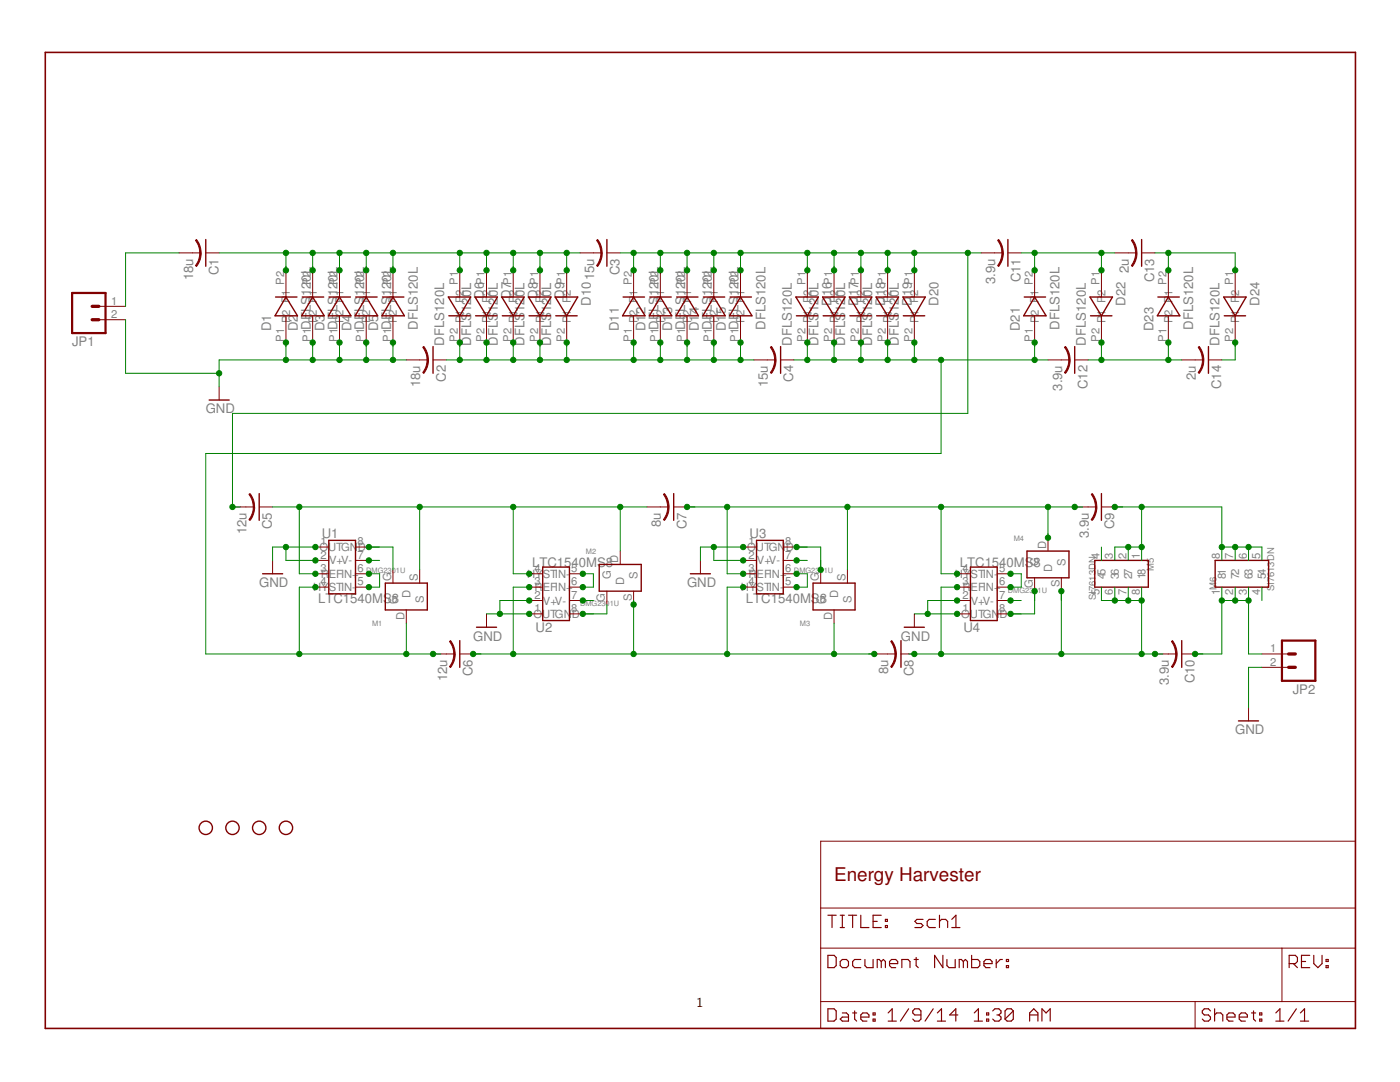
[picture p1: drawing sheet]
<svg xmlns="http://www.w3.org/2000/svg" width="279mm" height="216mm" viewBox="0 0 279 216" stroke-linecap="round" stroke-linejoin="round" font-family="sans-serif">
<g fill="none" stroke="#800000" stroke-width=".28">
<path d="M41.1 47.8v5.3M55 59.3h4.3M57.1 59.3l2.3 3.7h-4.5zM60.3 59.3h4.3M62.4 59.3l2.3 3.7h-4.5zM65.7 59.3h4.2M67.8 59.3l2.2 3.7h-4.4zM71 59.3h4.3M73.1 59.3l2.3 3.7h-4.5zM76.3 59.3h4.3M78.4 59.3l2.3 3.7h-4.5zM89.5 59.3h4.4l-2.1 3.7z"/>
<path d="M94.8 59.3h4.5l-2.2 3.7zM100.1 59.3h4.5l-2.2 3.7zM105.5 59.3h4.5l-2.2 3.7zM110.8 59.3h4.5l-2.2 3.7zM121.1 47.8v5.3M124.4 59.3h4.2M126.4 59.3l2.3 3.7h-4.5zM129.7 59.3h4.3M131.8 59.3l2.3 3.7h-4.5zM135 59.3h4.3M137.1 59.3l2.3 3.7h-4.5zM140.4 59.3h4.2"/>
<path d="M142.5 59.3l2.2 3.7h-4.4zM145.7 59.3h4.3M147.8 59.3l2.3 3.7h-4.5zM158.8 59.3h4.5l-2.2 3.7zM164.2 59.3h4.5l-2.2 3.7zM169.5 59.3h4.5l-2.2 3.7zM174.8 59.3h4.5l-2.2 3.7zM180.2 59.3h4.5l-2.2 3.7zM201.1 47.8v5.3M204.4 59.3h4.3M206.5 59.3l2.3 3.7h-4.5zM217.5 59.3h4.5l-2.2 3.7z"/>
<path d="M227.8 47.8v5.3M231.1 59.3h4.3M233.2 59.3l2.3 3.7h-4.5zM244.2 59.3h4.5l-2.2 3.7zM41.7 79.8h4M86.4 69.2v5.3M89.6 63h4.2M94.9 63h4.3M100.2 63h4.3M105.6 63h4.3M110.9 63h4.3M155.8 69.2v5.3"/>
<path d="M158.9 63h4.3M164.3 63h4.3M169.6 63h4.3M174.9 63h4.3M180.3 63h4.3M214.5 69.2v5.3M217.6 63h4.3M241.2 69.2v5.3M244.3 63h4.3M51.7 98.5v5.3M134.5 98.5v5.3M219.8 98.5v5.3"/>
<path d="M52.4 114.5h4M65.6 107.8h5.4v10.7h-5.4zM76.9 116.4h8.4v5.3h-8.4zM108.3 113.2h5.3v10.6h-5.3zM119.6 112.6h8.4v5.4h-8.4zM137.8 114.5h4M151 107.8h5.3v10.7h-5.3zM162.3 116.4h8.3v5.3h-8.3zM193.7 113.2h5.3v10.6h-5.3zM205 110h8.3v5.3h-8.3zM218.5 111.8h10.7v5.4h-10.7zM242.5 111.8h10.7v5.4h-10.7z"/>
<path d="M91.8 127.8v5.4M95.1 125.2h4M179.8 127.8v5.4M180.5 125.2h4M235.8 127.8v5.4M247.2 143.8h4"/>
<circle cx="41.1" cy="165.2" r="1.33"/>
<circle cx="46.4" cy="165.2" r="1.33"/>
<circle cx="51.7" cy="165.2" r="1.33"/>
<circle cx="57.1" cy="165.2" r="1.33"/>
</g>
<g fill="none" stroke="#800000" stroke-width=".2">
<path d="M35.7 50.5h4.3M41.1 50.5h2.6M57.1 53.9v5.4M62.4 53.9v5.4M67.8 53.9v5.4M73.1 53.9v5.4M78.4 53.9v5.4M91.8 53.9v5.4M97.1 53.9v5.4M102.4 53.9v5.4M107.8 53.9v5.4M113.1 53.9v5.4"/>
<path d="M115.8 50.5h4.2M121.1 50.5h2.7M126.4 53.9v5.4M131.8 53.9v5.4M137.1 53.9v5.4M142.5 53.9v5.4M147.8 53.9v5.4M161.1 53.9v5.4M166.5 53.9v5.4M171.8 53.9v5.4M177.1 53.9v5.4M182.5 53.9v5.4"/>
<path d="M195.8 50.5h4.3M201.1 50.5h2.7M206.5 53.9v5.4M219.8 53.9v5.4M222.5 50.5h4.3M227.8 50.5h2.7M233.2 53.9v5.4M246.5 53.9v5.4M19.7 61.1h5.4M19.7 63.8h5.4M43.7 77.2v2.6M57.1 63v5.3"/>
<path d="M62.4 63v5.3M67.8 63v5.3M73.1 63v5.3M78.4 63v5.3M81.1 71.8h4.2M86.4 71.8h2.7M91.8 63v5.3M97.1 63v5.3M102.4 63v5.3M107.8 63v5.3M113.1 63v5.3M126.4 63v5.3"/>
<path d="M131.8 63v5.3M137.1 63v5.3M142.5 63v5.3M147.8 63v5.3M150.5 71.8h4.2M155.8 71.8h2.7M161.1 63v5.3M166.5 63v5.3M171.8 63v5.3M177.1 63v5.3M182.5 63v5.3M206.5 63v5.3"/>
<path d="M209.1 71.8h4.3M214.5 71.8h2.6M219.8 63v5.3M233.2 63v5.3M235.8 71.8h4.3M241.2 71.8h2.6M246.5 63v5.3M46.4 101.2h4.3M51.7 101.2h2.7M54.4 111.8v2.7M62.9 109.2h2.7M62.9 111.8h2.7"/>
<path d="M62.9 114.5h2.7M62.9 117.2h2.7M71 109.2h2.6M71 111.8h2.6M71 114.5h2.6M71 117.2h2.6M78.4 113.7v2.7M83.8 113.7v2.7M105.6 114.5h2.7M105.6 117.2h2.7M105.6 119.8h2.7M113.6 114.5h2.7"/>
<path d="M113.6 117.2h2.7M113.6 119.8h2.7M121.1 118v2.6M123.8 110v2.6M126.4 118v2.6M129.1 101.2h4.3M134.5 101.2h2.6M139.8 111.8v2.7M148.3 109.2h2.7M148.3 111.8h2.7M148.3 114.5h2.7M148.3 117.2h2.7"/>
<path d="M156.3 109.2h2.7M156.3 111.8h2.7M156.3 114.5h2.7M156.3 117.2h2.7M163.8 113.7v2.7M169.1 113.7v2.7M191 114.5h2.7M191 117.2h2.7M191 119.8h2.7M199 114.5h2.7M199 117.2h2.7M199 119.8h2.7"/>
<path d="M206.5 115.3v2.7M209.1 107.3v2.7M211.8 115.3v2.7M214.5 101.2h4.3M219.8 101.2h2.7M81.1 121.7v2.7M86.4 130.5h4.3M91.8 130.5h2.6M97.1 122.5v2.7M105.6 122.5h2.7M113.6 122.5h2.7M166.5 121.7v2.7"/>
<path d="M174.5 130.5h4.2M179.8 130.5h2.7M182.5 122.5v2.7M191 122.5h2.7M199 122.5h2.7M230.5 130.5h4.3M235.8 130.5h2.7M251.8 130.5h5.4M251.8 133.2h5.4M249.2 141.2v2.6M163.8 167.9h106.7v37.3h-106.7zM163.8 189.2h106.7"/>
<path d="M163.8 199.9h106.7M163.8 181.2h106.7M238.5 199.9v5.3M255.8 189.2v10.7"/>
</g>
<path d="M14.4 58.5h6.7v8h-6.7zM255.8 127.8h6.7v8h-6.7z" fill="none" stroke="#800000" stroke-width=".44"/>
<path d="M18.4 63.8h1.3M18.4 61.1h1.3M257.2 133.2h1.3M257.2 130.5h1.3" fill="none" stroke="#800000" stroke-width=".66"/>
<path d="M9 10.5h261.5v194.7h-261.5z" fill="none" stroke="#800000" stroke-width=".32"/>
<g fill="none" stroke="#800000" stroke-width=".23">
<path d="M165.2 190.6h1.3l.4 .5v1.6l-.4 .4h-1.3zM165.2 182.6h1.7M166.1 182.6v2.5M167.7 191.9l.4-.4h.8l.4 .4v.8l-.4 .4h-.8l-.4-.4zM167.7 182.6h.8M167.7 185.1h.8M168.1 182.6v2.5M169.3 182.6h1.7M170.2 182.6v2.5M171.8 182.6v2.5h1.6M171.8 191.5h-1.2l-.4 .4v.8l.4 .4h1.2M172.6 191.5v1.2l.4 .4h1.2v-1.6"/>
<path d="M174.2 183.9h.9M175.9 182.6h-1.7v2.5h1.7M175.9 191.9l-.4-.4h-.4v1.6M175.9 191.9l.4-.4 .4 .4v1.2M175.9 191.9v1.2M176.7 184.7h.4v.4h-.4zM176.7 183.5h.4v.4h-.4zM177.5 192.3h1.7v-.4l-.4-.4h-.9l-.4 .4v.8l.4 .4h.9M180 193.1v-1.6h1.2l.4 .4v1.2M182.4 191.5h.9M182.8 191.1v1.6l.5 .4M184.2 183.5h-1.2l-.4 .4 .4 .4h.8l.4 .4-.4 .4h-1.2"/>
<path d="M186.7 183.5h-1.3l-.4 .4v.8l.4 .4h1.3M187.5 183.9l.4-.4h.8l.4 .4v1.2M187.5 182.6v2.5M188.2 190.6v2.5l-1.7-2.5v2.5M189 191.5v1.2l.4 .4h1.2v-1.6M189.9 185.1h1.7M189.9 183.5l.9-.9v2.5M192.3 191.9l-.4-.4h-.5v1.6M192.3 191.9v1.2M192.3 191.9l.4-.4 .4 .4v1.2M193.9 190.6v2.5h1.2l.4-.4v-.8l-.4-.4h-1.2M196.4 192.3h1.6v-.4l-.4-.4h-.8l-.4 .4v.8l.4 .4h.8"/>
<path d="M198.8 191.5v1.6M200 191.5h-.4l-.8 .8M200.9 192.7h.4v.4h-.4zM200.9 191.5h.4v.4h-.4zM257.3 192.3h1.2l.4-.4v-.8l-.4-.5h-1.2v2.5M258.1 192.3l.8 .8M259.7 191.9h.9M261.4 190.6h-1.7v2.5h1.7M262.2 190.6v1.7l.8 .8 .8-.8v-1.7M264.6 192.7h.5v.4h-.5zM264.6 191.5h.5v.4h-.5zM165.2 201.3h1.3l.4 .4v1.6l-.4 .5h-1.3z"/>
<path d="M168.1 202.1h.8l.4 .4v1.3h-1.2l-.4-.5 .4-.4h1.2M170.2 202.1h.8M170.6 201.7v1.6l.4 .5M171.8 202.9h1.6v-.4l-.4-.4h-.8l-.4 .4v.8l.4 .5h.8M174.2 203.3h.4v.5h-.4zM174.2 202.1h.4v.4h-.4zM177.2 203.8h1.7M177.2 202.1l.9-.8v2.5M181.3 201.3l-1.6 2.5M183.8 202.5h-1.2l-.4-.4v-.4l.4-.4h.8l.4 .4v1.6l-.4 .5h-.8l-.4-.5M186.2 201.3l-1.6 2.5M187.1 203.8h1.6"/>
<path d="M187.1 202.1l.8-.8v2.5M191.2 202.5h-1.7l1.3-1.2v2.5M194.4 203.8h1.7M194.4 202.1l.9-.8v2.5M196.9 203.3h.4v.5h-.4zM196.9 202.1h.4v.4h-.4zM198.1 201.7l.4-.4h.8l.5 .4v.4l-.5 .4M198.9 202.5h.4M199.3 202.5l.5 .4v.4l-.5 .5h-.8l-.4-.5M202.2 201.7v1.6l-.4 .5h-.8l-.4-.5M202.2 201.7l-.4-.4h-.8l-.4 .4v1.6M202.2 201.7l-1.6 1.6"/>
<path d="M205.5 202.5h1.6M205.5 203.8v-1.7l.8-.8 .8 .8v1.7M207.9 203.8v-2.5l.9 .8 .8-.8v2.5M241.6 201.7l-.4-.4h-.9l-.4 .4v.4l.4 .4h.9l.4 .4v.4l-.4 .5h-.9l-.4-.5M242.4 202.5l.4-.4h.8l.4 .4v1.3M242.4 201.3v2.5M244.9 202.9h1.6v-.4l-.4-.4h-.8l-.4 .4v.8l.4 .5h.8M247.3 202.9h1.6v-.4l-.4-.4h-.8l-.4 .4v.8l.4 .5h.8M249.8 202.1h.8M250.2 201.7v1.6l.4 .5M251.4 203.3h.4v.5h-.4zM251.4 202.1h.4v.4h-.4z"/>
<path d="M254.6 203.8h1.6M254.6 202.1l.8-.8v2.5M258.7 201.3l-1.6 2.5M259.5 203.8h1.7M259.5 202.1l.8-.8v2.5"/>
</g>
<g fill="#800000" stroke="#800000" stroke-width=".2">
<path d="M39.9 50.5h.3v.3a4.3 4.3 0 0 1-1 2.4l-.2-.2a4 4 0 0 0 .9-2.5z" fill-rule="evenodd"/>
<path d="M39 48l.2-.2 .2 .2a4.3 4.3 0 0 1 .7 2.5h-.2a3.9 3.9 0 0 0-.9-2.5z" fill-rule="evenodd"/>
<path d="M85.2 71.8h.3v.3a4.3 4.3 0 0 1-.9 2.4l-.2-.2a4 4 0 0 0 .8-2.5z" fill-rule="evenodd"/>
<path d="M84.4 69.3l.2-.2 .7 1.3 .2 1.4h-.3a3.9 3.9 0 0 0-.8-2.5z" fill-rule="evenodd"/>
<path d="M119.9 50.5h.3l-.1 .8-.4 1.1-.4 .8-.2-.2 .7-1.5z" fill-rule="evenodd"/>
<path d="M119.1 48l.2-.2 .1 .2a4.1 4.1 0 0 1 .8 2.5h-.3l-.3-1.6z" fill-rule="evenodd"/>
<path d="M154.6 71.8h.3l-.1 .9-.4 1.1-.5 .7-.2-.2 .6-.9z" fill-rule="evenodd"/>
<path d="M153.7 69.3l.2-.2 .2 .3a4.2 4.2 0 0 1 .8 2.4h-.3a3.9 3.9 0 0 0-.9-2.5z" fill-rule="evenodd"/>
<path d="M50.5 101.2h.3l-.1 .8-.3 1.1-.5 .7-.2-.1 .3-.5a3.8 3.8 0 0 0 .5-2z" fill-rule="evenodd"/>
<path d="M49.7 98.6l.2-.1 .2 .2a4.1 4.1 0 0 1 .7 2.5h-.3v-.6a3.9 3.9 0 0 0-.8-2z" fill-rule="evenodd"/>
<path d="M90.6 130.5h.2v.3a4.3 4.3 0 0 1-.9 2.4l-.2-.2a4 4 0 0 0 .9-2.5z" fill-rule="evenodd"/>
<path d="M89.7 128l.2-.2 .7 1.3 .2 1.4h-.2a3.9 3.9 0 0 0-.9-2.5z" fill-rule="evenodd"/>
<path d="M200 50.5h.2v.3a4.3 4.3 0 0 1-.9 2.4l-.2-.2a4 4 0 0 0 .9-2.5z" fill-rule="evenodd"/>
<path d="M199.1 48l.2-.2 .2 .2a4.3 4.3 0 0 1 .7 2.5h-.3a3.9 3.9 0 0 0-.8-2.5z" fill-rule="evenodd"/>
<path d="M213.3 71.8h.3l-.1 .9-.4 1.1-.5 .7-.2-.2 .8-1.4z" fill-rule="evenodd"/>
<path d="M212.4 69.3l.2-.2 .2 .3a4.2 4.2 0 0 1 .8 2.4h-.3l-.3-1.6z" fill-rule="evenodd"/>
<path d="M226.7 50.5h.2l-.1 .8-.3 1.1-.5 .8-.2-.2 .7-1.5z" fill-rule="evenodd"/>
<path d="M225.8 48l.2-.2 .2 .2a4.1 4.1 0 0 1 .7 2.5h-.3l-.3-1.6z" fill-rule="evenodd"/>
<path d="M240 71.8h.2v.3a4.1 4.1 0 0 1-.9 2.4l-.2-.2a4 4 0 0 0 .9-2.5z" fill-rule="evenodd"/>
<path d="M239.1 69.3l.2-.2 .5 .8 .4 1.1v.8h-.2l-.4-1.6z" fill-rule="evenodd"/>
<path d="M133.3 101.2h.2v.3a4.1 4.1 0 0 1-.9 2.3l-.2-.1 .5-1z" fill-rule="evenodd"/>
<path d="M132.4 98.6l.2-.1 .5 .7 .3 1.1 .1 .9h-.3l-.3-1.6z" fill-rule="evenodd"/>
<path d="M178.6 130.5h.3v.3a4.1 4.1 0 0 1-.9 2.4l-.2-.2a4 4 0 0 0 .8-2.5z" fill-rule="evenodd"/>
<path d="M177.8 128l.2-.2 .4 .8 .4 1 .1 .9h-.3l-.3-1.6z" fill-rule="evenodd"/>
<path d="M218.6 101.2h.3l-.1 .8-.3 1.1-.5 .7-.2-.1 .3-.5a3.8 3.8 0 0 0 .5-2z" fill-rule="evenodd"/>
<path d="M217.8 98.6l.2-.1 .2 .2a4.1 4.1 0 0 1 .7 2.5h-.3l-.3-1.6z" fill-rule="evenodd"/>
<path d="M234.7 130.5h.2v.3a4.1 4.1 0 0 1-.9 2.4l-.2-.2a4 4 0 0 0 .9-2.5z" fill-rule="evenodd"/>
<path d="M233.8 128l.2-.2 .5 .8 .3 1 .1 .9h-.3l-.3-1.6z" fill-rule="evenodd"/>
</g>
<g fill="none" stroke="#008000" stroke-width=".2">
<path d="M35.7 50.5h-10.6v10.6M43.7 50.5h72.1M57.1 50.5v3.4M62.4 50.5v3.4M67.8 50.5v3.4M73.1 50.5v3.4M78.4 50.5v3.4M91.8 50.5v3.4M97.1 50.5v3.4M102.4 50.5v3.4M107.8 50.5v3.4M113.1 50.5v3.4"/>
<path d="M123.8 50.5h72M126.4 50.5v3.4M131.8 50.5v3.4M137.1 50.5v3.4M142.5 50.5v3.4M147.8 50.5v3.4M161.1 50.5v3.4M166.5 50.5v3.4M171.8 50.5v3.4M177.1 50.5v3.4M182.5 50.5v3.4M193.1 50.5v32h-146.7v18.7h1.6"/>
<path d="M203.8 50.5h18.7M206.5 50.5v3.4M219.8 50.5v3.4M230.5 50.5h16v3.4M233.2 50.5v3.4M25.1 63.8v10.7h18.6M57.1 68.3v3.5M62.4 68.3v3.5M67.8 68.3v3.5M73.1 68.3v3.5M78.4 68.3v3.5M81.1 71.8h-37.4v5.4"/>
<path d="M89.1 71.8h61.4M91.8 68.3v3.5M97.1 68.3v3.5M102.4 68.3v3.5M107.8 68.3v3.5M113.1 68.3v3.5M126.4 68.3v3.5M131.8 68.3v3.5M137.1 68.3v3.5M142.5 68.3v3.5M147.8 68.3v3.5M158.5 71.8h50.6"/>
<path d="M161.1 68.3v3.5M166.5 68.3v3.5M171.8 68.3v3.5M177.1 68.3v3.5M182.5 68.3v3.5M187.8 71.8v18.7h-146.7v40h46.9M206.5 68.3v3.5M217.1 71.8h18.7M219.8 68.3v3.5M233.2 68.3v3.5M246.5 68.3v3.5h-2.7M54.4 101.2h74.7"/>
<path d="M57.1 109.2v2.6h5.8M59.7 101.2v13.3h3.2M62.9 109.2h-8.5v2.6M62.9 117.2h-3.2v13.3M73.1 111.8h2.7M73.1 114.5h2.7v2.7h-2.7M73.6 109.2h4.8v4.5M83.8 101.2v12.5M102.4 101.2v13.3h3.2M105.6 117.2h-3.2v13.3M105.6 119.8h-5.8v2.7M115.8 119.8h2.6"/>
<path d="M115.8 114.5h2.6v2.7h-2.6M123.8 101.2v8.8M126.4 119.8v10.7M137.1 101.2h78.9M142.5 109.2v2.6h5.8M145.1 101.2v13.3h3.2M148.3 109.2h-8.5v2.6M148.3 117.2h-3.2v13.3M158.5 111.8h2.6M158.5 114.5h2.6v2.7h-2.6M159 109.2h4.8v4.5M169.1 101.2v12.5"/>
<path d="M187.8 101.2v13.3h3.2M191 119.8h-5.9v2.7M191 117.2h-3.2v13.3M201.1 119.8h2.7M201.1 114.5h2.7v2.7h-2.7M206.5 118v4.5h-4.8M209.1 101.2v6.1M211.8 118v12.5M219.8 117.2v2.6h8M219.8 109.2v2.6M222.5 101.2h21.3v10.6M222.5 117.2v2.6"/>
<path d="M225.2 109.2v2.6M225.2 117.2v2.6M227.8 109.2h-5.3v2.6M227.8 101.2v10.6M227.8 117.2v13.3M243.8 109.2h8v2.6M243.8 119.8h5.4M243.8 117.2v13.3h-5.3M246.5 109.2v2.6M246.5 117.2v2.6M249.2 109.2v2.6M249.2 117.2v13.3h2.6"/>
<path d="M251.8 117.2v2.6M81.1 124.4v6.1M94.4 130.5h80.1M97.1 122.5h8.5M121.1 120.6v1.9h-4.8M166.5 124.4v6.1M181.4 130.5h50.7M182.5 122.5h8.5M251.8 133.2h-2.6v8"/>
</g>
<g fill="#008000" stroke="#008000" stroke-width=".2">
<circle cx="91.8" cy="50.5" r=".53"/>
<circle cx="97.1" cy="50.5" r=".53"/>
<circle cx="102.4" cy="50.5" r=".53"/>
<circle cx="107.8" cy="50.5" r=".53"/>
<circle cx="113.1" cy="50.5" r=".53"/>
<circle cx="91.8" cy="53.9" r=".53"/>
<circle cx="97.1" cy="53.9" r=".53"/>
<circle cx="102.4" cy="53.9" r=".53"/>
<circle cx="107.8" cy="53.9" r=".53"/>
<circle cx="113.1" cy="53.9" r=".53"/>
<circle cx="57.1" cy="50.5" r=".53"/>
<circle cx="62.4" cy="50.5" r=".53"/>
<circle cx="67.8" cy="50.5" r=".53"/>
<circle cx="73.1" cy="50.5" r=".53"/>
<circle cx="78.4" cy="50.5" r=".53"/>
<circle cx="57.1" cy="53.9" r=".53"/>
<circle cx="62.4" cy="53.9" r=".53"/>
<circle cx="67.8" cy="53.9" r=".53"/>
<circle cx="73.1" cy="53.9" r=".53"/>
<circle cx="78.4" cy="53.9" r=".53"/>
<circle cx="57.1" cy="71.8" r=".53"/>
<circle cx="62.4" cy="71.8" r=".53"/>
<circle cx="67.8" cy="71.8" r=".53"/>
<circle cx="73.1" cy="71.8" r=".53"/>
<circle cx="78.4" cy="71.8" r=".53"/>
<circle cx="57.1" cy="68.3" r=".53"/>
<circle cx="62.4" cy="68.3" r=".53"/>
<circle cx="67.8" cy="68.3" r=".53"/>
<circle cx="73.1" cy="68.3" r=".53"/>
<circle cx="78.4" cy="68.3" r=".53"/>
<circle cx="43.7" cy="74.5" r=".53"/>
<circle cx="62.9" cy="109.2" r=".53"/>
<circle cx="57.1" cy="109.2" r=".53"/>
<circle cx="62.9" cy="111.8" r=".53"/>
<circle cx="105.6" cy="122.5" r=".53"/>
<circle cx="99.8" cy="122.5" r=".53"/>
<circle cx="105.6" cy="119.8" r=".53"/>
<circle cx="148.3" cy="109.2" r=".53"/>
<circle cx="142.5" cy="109.2" r=".53"/>
<circle cx="148.3" cy="111.8" r=".53"/>
<circle cx="191" cy="122.5" r=".53"/>
<circle cx="185.1" cy="122.5" r=".53"/>
<circle cx="191" cy="119.8" r=".53"/>
<circle cx="126.4" cy="71.8" r=".53"/>
<circle cx="131.8" cy="71.8" r=".53"/>
<circle cx="137.1" cy="71.8" r=".53"/>
<circle cx="142.5" cy="71.8" r=".53"/>
<circle cx="147.8" cy="71.8" r=".53"/>
<circle cx="126.4" cy="68.3" r=".53"/>
<circle cx="131.8" cy="68.3" r=".53"/>
<circle cx="137.1" cy="68.3" r=".53"/>
<circle cx="142.5" cy="68.3" r=".53"/>
<circle cx="147.8" cy="68.3" r=".53"/>
<circle cx="91.8" cy="71.8" r=".53"/>
<circle cx="97.1" cy="71.8" r=".53"/>
<circle cx="102.4" cy="71.8" r=".53"/>
<circle cx="107.8" cy="71.8" r=".53"/>
<circle cx="113.1" cy="71.8" r=".53"/>
<circle cx="91.8" cy="68.3" r=".53"/>
<circle cx="97.1" cy="68.3" r=".53"/>
<circle cx="102.4" cy="68.3" r=".53"/>
<circle cx="107.8" cy="68.3" r=".53"/>
<circle cx="113.1" cy="68.3" r=".53"/>
<circle cx="161.1" cy="50.5" r=".53"/>
<circle cx="166.5" cy="50.5" r=".53"/>
<circle cx="171.8" cy="50.5" r=".53"/>
<circle cx="177.1" cy="50.5" r=".53"/>
<circle cx="182.5" cy="50.5" r=".53"/>
<circle cx="161.1" cy="53.9" r=".53"/>
<circle cx="166.5" cy="53.9" r=".53"/>
<circle cx="171.8" cy="53.9" r=".53"/>
<circle cx="177.1" cy="53.9" r=".53"/>
<circle cx="182.5" cy="53.9" r=".53"/>
<circle cx="126.4" cy="50.5" r=".53"/>
<circle cx="131.8" cy="50.5" r=".53"/>
<circle cx="137.1" cy="50.5" r=".53"/>
<circle cx="142.5" cy="50.5" r=".53"/>
<circle cx="147.8" cy="50.5" r=".53"/>
<circle cx="126.4" cy="53.9" r=".53"/>
<circle cx="131.8" cy="53.9" r=".53"/>
<circle cx="137.1" cy="53.9" r=".53"/>
<circle cx="142.5" cy="53.9" r=".53"/>
<circle cx="147.8" cy="53.9" r=".53"/>
<circle cx="193.1" cy="50.5" r=".53"/>
<circle cx="46.4" cy="101.2" r=".53"/>
<circle cx="219.8" cy="53.9" r=".53"/>
<circle cx="206.5" cy="50.5" r=".53"/>
<circle cx="206.5" cy="53.9" r=".53"/>
<circle cx="219.8" cy="50.5" r=".53"/>
<circle cx="219.8" cy="68.3" r=".53"/>
<circle cx="219.8" cy="71.8" r=".53"/>
<circle cx="233.2" cy="71.8" r=".53"/>
<circle cx="233.2" cy="68.3" r=".53"/>
<circle cx="233.2" cy="50.5" r=".53"/>
<circle cx="233.2" cy="53.9" r=".53"/>
<circle cx="246.5" cy="53.9" r=".53"/>
<circle cx="73.6" cy="109.2" r=".53"/>
<circle cx="73.6" cy="117.2" r=".53"/>
<circle cx="73.6" cy="114.5" r=".53"/>
<circle cx="105.6" cy="117.2" r=".53"/>
<circle cx="145.1" cy="130.5" r=".53"/>
<circle cx="148.3" cy="117.2" r=".53"/>
<circle cx="102.4" cy="130.5" r=".53"/>
<circle cx="166.5" cy="130.5" r=".53"/>
<circle cx="126.4" cy="130.5" r=".53"/>
<circle cx="126.4" cy="120.6" r=".53"/>
<circle cx="94.4" cy="130.5" r=".53"/>
<circle cx="174.5" cy="130.5" r=".53"/>
<circle cx="116.3" cy="122.5" r=".53"/>
<circle cx="116.3" cy="114.5" r=".53"/>
<circle cx="116.3" cy="117.2" r=".53"/>
<circle cx="206.5" cy="71.8" r=".53"/>
<circle cx="206.5" cy="68.3" r=".53"/>
<circle cx="161.1" cy="71.8" r=".53"/>
<circle cx="166.5" cy="71.8" r=".53"/>
<circle cx="171.8" cy="71.8" r=".53"/>
<circle cx="177.1" cy="71.8" r=".53"/>
<circle cx="182.5" cy="71.8" r=".53"/>
<circle cx="161.1" cy="68.3" r=".53"/>
<circle cx="166.5" cy="68.3" r=".53"/>
<circle cx="171.8" cy="68.3" r=".53"/>
<circle cx="177.1" cy="68.3" r=".53"/>
<circle cx="182.5" cy="68.3" r=".53"/>
<circle cx="187.8" cy="71.8" r=".53"/>
<circle cx="59.7" cy="130.5" r=".53"/>
<circle cx="62.9" cy="117.2" r=".53"/>
<circle cx="81.1" cy="130.5" r=".53"/>
<circle cx="86.4" cy="130.5" r=".53"/>
<circle cx="159" cy="109.2" r=".53"/>
<circle cx="163.8" cy="113.7" r=".53"/>
<circle cx="159" cy="117.2" r=".53"/>
<circle cx="159" cy="114.5" r=".53"/>
<circle cx="206.5" cy="118" r=".53"/>
<circle cx="201.7" cy="122.5" r=".53"/>
<circle cx="201.7" cy="114.5" r=".53"/>
<circle cx="201.7" cy="117.2" r=".53"/>
<circle cx="62.9" cy="114.5" r=".53"/>
<circle cx="59.7" cy="101.2" r=".53"/>
<circle cx="83.8" cy="101.2" r=".53"/>
<circle cx="105.6" cy="114.5" r=".53"/>
<circle cx="102.4" cy="101.2" r=".53"/>
<circle cx="123.8" cy="101.2" r=".53"/>
<circle cx="187.8" cy="101.2" r=".53"/>
<circle cx="191" cy="114.5" r=".53"/>
<circle cx="148.3" cy="114.5" r=".53"/>
<circle cx="169.1" cy="101.2" r=".53"/>
<circle cx="145.1" cy="101.2" r=".53"/>
<circle cx="209.1" cy="101.2" r=".53"/>
<circle cx="209.1" cy="107.3" r=".53"/>
<circle cx="137.1" cy="101.2" r=".53"/>
<circle cx="214.5" cy="101.2" r=".53"/>
<circle cx="222.5" cy="119.8" r=".53"/>
<circle cx="225.2" cy="119.8" r=".53"/>
<circle cx="227.8" cy="119.8" r=".53"/>
<circle cx="227.8" cy="130.5" r=".53"/>
<circle cx="191" cy="117.2" r=".53"/>
<circle cx="187.8" cy="130.5" r=".53"/>
<circle cx="211.8" cy="130.5" r=".53"/>
<circle cx="211.8" cy="118" r=".53"/>
<circle cx="182.5" cy="130.5" r=".53"/>
<circle cx="230.5" cy="130.5" r=".53"/>
<circle cx="243.8" cy="119.8" r=".53"/>
<circle cx="246.5" cy="119.8" r=".53"/>
<circle cx="249.2" cy="119.8" r=".53"/>
<circle cx="238.5" cy="130.5" r=".53"/>
<circle cx="246.5" cy="109.2" r=".53"/>
<circle cx="249.2" cy="109.2" r=".53"/>
<circle cx="243.8" cy="109.2" r=".53"/>
<circle cx="225.2" cy="109.2" r=".53"/>
<circle cx="227.8" cy="109.2" r=".53"/>
<circle cx="227.8" cy="101.2" r=".53"/>
<circle cx="222.5" cy="101.2" r=".53"/>
<circle cx="73.6" cy="111.8" r=".53"/>
<circle cx="116.3" cy="119.8" r=".53"/>
<circle cx="246.5" cy="68.3" r=".53"/>
<circle cx="159" cy="111.8" r=".53"/>
<circle cx="201.7" cy="119.8" r=".53"/>
</g>
<text font-size="3.8" fill="#800000" x="166.5" y="175.9">Energy Harvester</text>
<text font-size="2.7" x="139" y="200.9">1</text>
<g font-size="2.6" fill="#808080">
<text x="38.5" y="55.9" transform="rotate(-90 38.5 55.9)">18u</text>
<text x="43.6" y="54.9" transform="rotate(-90 43.6 54.9)">C1</text>
<text x="62" y="59.1" transform="rotate(-90 62 59.1)">120L</text>
<text x="67.4" y="59.1" transform="rotate(-90 67.4 59.1)">120L</text>
<text x="72.7" y="59.1" transform="rotate(-90 72.7 59.1)">120L</text>
<text x="78" y="59.1" transform="rotate(-90 78 59.1)">120L</text>
<text x="96.6" y="59.6" transform="rotate(-90 96.6 59.6)">D6</text>
<text x="101.9" y="59.6" transform="rotate(-90 101.9 59.6)">D7</text>
<text x="107.3" y="59.6" transform="rotate(-90 107.3 59.6)">D8</text>
<text x="112.6" y="59.6" transform="rotate(-90 112.6 59.6)">D9</text>
<text x="123.6" y="54.9" transform="rotate(-90 123.6 54.9)">C3</text>
<text x="131.4" y="59.1" transform="rotate(-90 131.4 59.1)">120L</text>
<text x="136.7" y="59.1" transform="rotate(-90 136.7 59.1)">120L</text>
<text x="142.1" y="59.1" transform="rotate(-90 142.1 59.1)">120L</text>
<text x="147.4" y="59.1" transform="rotate(-90 147.4 59.1)">120L</text>
<text x="166" y="59.1" transform="rotate(-90 166 59.1)">16</text>
<text x="171.3" y="59.1" transform="rotate(-90 171.3 59.1)">17</text>
<text x="176.6" y="59.1" transform="rotate(-90 176.6 59.1)">18</text>
<text x="182" y="59.1" transform="rotate(-90 182 59.1)">19</text>
<text x="198.6" y="56.6" transform="rotate(-90 198.6 56.6)">3.9u</text>
<text x="203.7" y="56.3" transform="rotate(-90 203.7 56.3)">C11</text>
<text x="225.3" y="54.5" transform="rotate(-90 225.3 54.5)">2u</text>
<text x="230.4" y="56.3" transform="rotate(-90 230.4 56.3)">C13</text>
<text x="62" y="65.8" transform="rotate(-90 62 65.8)">DF</text>
<text x="62" y="62.3" transform="rotate(-90 62 62.3)">LS</text>
<text x="67.4" y="65.8" transform="rotate(-90 67.4 65.8)">DF</text>
<text x="67.4" y="62.3" transform="rotate(-90 67.4 62.3)">LS</text>
<text x="72.7" y="65.8" transform="rotate(-90 72.7 65.8)">DF</text>
<text x="72.7" y="62.3" transform="rotate(-90 72.7 62.3)">LS</text>
<text x="78" y="65.8" transform="rotate(-90 78 65.8)">DF</text>
<text x="78" y="62.3" transform="rotate(-90 78 62.3)">LS</text>
<text x="83.4" y="65.8" transform="rotate(-90 83.4 65.8)">DFLS120L</text>
<text x="117.9" y="61" transform="rotate(-90 117.9 61)">D1015u</text>
<text x="131.4" y="65.8" transform="rotate(-90 131.4 65.8)">DF</text>
<text x="131.4" y="62.3" transform="rotate(-90 131.4 62.3)">LS</text>
<text x="136.7" y="65.8" transform="rotate(-90 136.7 65.8)">DF</text>
<text x="136.7" y="62.3" transform="rotate(-90 136.7 62.3)">LS</text>
<text x="142.1" y="65.8" transform="rotate(-90 142.1 65.8)">DF</text>
<text x="142.1" y="62.3" transform="rotate(-90 142.1 62.3)">LS</text>
<text x="147.4" y="65.8" transform="rotate(-90 147.4 65.8)">DF</text>
<text x="147.4" y="62.3" transform="rotate(-90 147.4 62.3)">LS</text>
<text x="152.7" y="65.8" transform="rotate(-90 152.7 65.8)">DFLS120L</text>
<text x="166" y="61" transform="rotate(-90 166 61)">D</text>
<text x="171.3" y="61" transform="rotate(-90 171.3 61)">D</text>
<text x="176.6" y="61" transform="rotate(-90 176.6 61)">D</text>
<text x="182" y="61" transform="rotate(-90 182 61)">D</text>
<text x="187.3" y="61" transform="rotate(-90 187.3 61)">D20</text>
<text x="211.4" y="65.8" transform="rotate(-90 211.4 65.8)">DFLS120L</text>
<text x="224.6" y="61" transform="rotate(-90 224.6 61)">D22</text>
<text x="238.1" y="65.8" transform="rotate(-90 238.1 65.8)">DFLS120L</text>
<text x="251.3" y="61" transform="rotate(-90 251.3 61)">D24</text>
<text x="14.4" y="69.1">JP1</text>
<text x="54.1" y="66.1" transform="rotate(-90 54.1 66.1)">D1</text>
<text x="59.4" y="66.1" transform="rotate(-90 59.4 66.1)">D2</text>
<text x="64.8" y="66.1" transform="rotate(-90 64.8 66.1)">D3</text>
<text x="70.1" y="66.1" transform="rotate(-90 70.1 66.1)">D4</text>
<text x="75.5" y="66.1" transform="rotate(-90 75.5 66.1)">D5</text>
<text x="88.7" y="69" transform="rotate(-90 88.7 69)">DFLS120L</text>
<text x="94" y="69" transform="rotate(-90 94 69)">DFLS120L</text>
<text x="99.3" y="69" transform="rotate(-90 99.3 69)">DFLS120L</text>
<text x="104.7" y="69" transform="rotate(-90 104.7 69)">DFLS120L</text>
<text x="110" y="69" transform="rotate(-90 110 69)">DFLS120L</text>
<text x="123.5" y="66.1" transform="rotate(-90 123.5 66.1)">D11</text>
<text x="128.8" y="66.1" transform="rotate(-90 128.8 66.1)">D12</text>
<text x="134.2" y="66.1" transform="rotate(-90 134.2 66.1)">D13</text>
<text x="139.5" y="66.1" transform="rotate(-90 139.5 66.1)">D14</text>
<text x="144.8" y="66.1" transform="rotate(-90 144.8 66.1)">D15</text>
<text x="158" y="69" transform="rotate(-90 158 69)">DFLS120L</text>
<text x="163.4" y="69" transform="rotate(-90 163.4 69)">DFLS120L</text>
<text x="168.7" y="69" transform="rotate(-90 168.7 69)">DFLS120L</text>
<text x="174" y="69" transform="rotate(-90 174 69)">DFLS120L</text>
<text x="179.4" y="69" transform="rotate(-90 179.4 69)">DFLS120L</text>
<text x="203.5" y="66.1" transform="rotate(-90 203.5 66.1)">D21</text>
<text x="216.7" y="69" transform="rotate(-90 216.7 69)">DFLS120L</text>
<text x="230.2" y="66.1" transform="rotate(-90 230.2 66.1)">D23</text>
<text x="243.4" y="69" transform="rotate(-90 243.4 69)">DFLS120L</text>
<text x="83.9" y="77.3" transform="rotate(-90 83.9 77.3)">18u</text>
<text x="89" y="76.2" transform="rotate(-90 89 76.2)">C2</text>
<text x="153.3" y="77.3" transform="rotate(-90 153.3 77.3)">15u</text>
<text x="158.3" y="76.2" transform="rotate(-90 158.3 76.2)">C4</text>
<text x="211.9" y="78" transform="rotate(-90 211.9 78)">3.9u</text>
<text x="217" y="77.7" transform="rotate(-90 217 77.7)">C12</text>
<text x="238.6" y="75.8" transform="rotate(-90 238.6 75.8)">2u</text>
<text x="243.7" y="77.7" transform="rotate(-90 243.7 77.7)">C14</text>
<text x="41.1" y="82.5">GND</text>
<text x="49.2" y="106.6" transform="rotate(-90 49.2 106.6)">12u</text>
<text x="54.3" y="105.6" transform="rotate(-90 54.3 105.6)">C5</text>
<text x="64.2" y="107.4">U1</text>
<text x="131.9" y="105.1" transform="rotate(-90 131.9 105.1)">8u</text>
<text x="137" y="105.6" transform="rotate(-90 137 105.6)">C7</text>
<text x="149.6" y="107.4">U3</text>
<text x="217.3" y="107.3" transform="rotate(-90 217.3 107.3)">3.9u</text>
<text x="222.4" y="105.6" transform="rotate(-90 222.4 105.6)">C9</text>
<text x="106.2" y="113.1">LTC1540MS8</text>
<text x="191.6" y="113.1">LTC1540MS8</text>
<text x="51.7" y="117.2">GND</text>
<text x="137.1" y="117.2">GND</text>
<text x="63.5" y="120.4">LTC1540MS8</text>
<text x="148.9" y="120.4">LTC1540MS8</text>
<text x="94.4" y="127.8">GND</text>
<text x="106.9" y="126.2">U2</text>
<text x="179.8" y="127.8">GND</text>
<text x="192.3" y="126.2">U4</text>
<text x="89.2" y="136" transform="rotate(-90 89.2 136)">12u</text>
<text x="94.3" y="134.9" transform="rotate(-90 94.3 134.9)">C6</text>
<text x="177.3" y="134.5" transform="rotate(-90 177.3 134.5)">8u</text>
<text x="182.3" y="134.9" transform="rotate(-90 182.3 134.9)">C8</text>
<text x="233.3" y="136.7" transform="rotate(-90 233.3 136.7)">3.9u</text>
<text x="238.4" y="136.4" transform="rotate(-90 238.4 136.4)">C10</text>
<text x="258" y="138.5">JP2</text>
<text x="246.5" y="146.5">GND</text>
</g>
<g font-size="2.2" fill="#808080">
<text x="56.7" y="56.8" transform="rotate(-90 56.7 56.8)">P2</text>
<text x="57.9" y="59.1" transform="rotate(-90 57.9 59.1)">1</text>
<text x="62" y="56.8" transform="rotate(-90 62 56.8)">P2</text>
<text x="63.2" y="59.1" transform="rotate(-90 63.2 59.1)">1</text>
<text x="67.4" y="56.8" transform="rotate(-90 67.4 56.8)">P2</text>
<text x="68.5" y="59.1" transform="rotate(-90 68.5 59.1)">1</text>
<text x="72.7" y="56.8" transform="rotate(-90 72.7 56.8)">P2</text>
<text x="73.9" y="59.1" transform="rotate(-90 73.9 59.1)">1</text>
<text x="78" y="56.8" transform="rotate(-90 78 56.8)">P2</text>
<text x="79.2" y="59.1" transform="rotate(-90 79.2 59.1)">1</text>
<text x="91.4" y="56.8" transform="rotate(-90 91.4 56.8)">P1</text>
<text x="92.6" y="59.1" transform="rotate(-90 92.6 59.1)">2</text>
<text x="96.7" y="56.8" transform="rotate(-90 96.7 56.8)">P1</text>
<text x="97.9" y="59.1" transform="rotate(-90 97.9 59.1)">2</text>
<text x="102.1" y="56.8" transform="rotate(-90 102.1 56.8)">P1</text>
<text x="103.2" y="59.1" transform="rotate(-90 103.2 59.1)">2</text>
<text x="107.4" y="56.8" transform="rotate(-90 107.4 56.8)">P1</text>
<text x="108.6" y="59.1" transform="rotate(-90 108.6 59.1)">2</text>
<text x="112.7" y="56.8" transform="rotate(-90 112.7 56.8)">P1</text>
<text x="113.9" y="59.1" transform="rotate(-90 113.9 59.1)">2</text>
<text x="126.1" y="56.8" transform="rotate(-90 126.1 56.8)">P2</text>
<text x="127.2" y="59.1" transform="rotate(-90 127.2 59.1)">1</text>
<text x="131.4" y="56.8" transform="rotate(-90 131.4 56.8)">P2</text>
<text x="132.6" y="59.1" transform="rotate(-90 132.6 59.1)">1</text>
<text x="136.7" y="56.8" transform="rotate(-90 136.7 56.8)">P2</text>
<text x="137.9" y="59.1" transform="rotate(-90 137.9 59.1)">1</text>
<text x="142.1" y="56.8" transform="rotate(-90 142.1 56.8)">P2</text>
<text x="143.3" y="59.1" transform="rotate(-90 143.3 59.1)">1</text>
<text x="147.4" y="56.8" transform="rotate(-90 147.4 56.8)">P2</text>
<text x="148.6" y="59.1" transform="rotate(-90 148.6 59.1)">1</text>
<text x="160.8" y="56.8" transform="rotate(-90 160.8 56.8)">P1</text>
<text x="161.9" y="59.1" transform="rotate(-90 161.9 59.1)">2</text>
<text x="166.1" y="56.8" transform="rotate(-90 166.1 56.8)">P1</text>
<text x="167.3" y="59.1" transform="rotate(-90 167.3 59.1)">2</text>
<text x="171.4" y="56.8" transform="rotate(-90 171.4 56.8)">P1</text>
<text x="172.6" y="59.1" transform="rotate(-90 172.6 59.1)">2</text>
<text x="176.8" y="56.8" transform="rotate(-90 176.8 56.8)">P1</text>
<text x="177.9" y="59.1" transform="rotate(-90 177.9 59.1)">2</text>
<text x="182.1" y="56.8" transform="rotate(-90 182.1 56.8)">P1</text>
<text x="183.3" y="59.1" transform="rotate(-90 183.3 59.1)">2</text>
<text x="206.1" y="56.8" transform="rotate(-90 206.1 56.8)">P2</text>
<text x="207.3" y="59.1" transform="rotate(-90 207.3 59.1)">1</text>
<text x="219.5" y="56.8" transform="rotate(-90 219.5 56.8)">P1</text>
<text x="220.6" y="59.1" transform="rotate(-90 220.6 59.1)">2</text>
<text x="232.8" y="56.8" transform="rotate(-90 232.8 56.8)">P2</text>
<text x="234" y="59.1" transform="rotate(-90 234 59.1)">1</text>
<text x="246.1" y="56.8" transform="rotate(-90 246.1 56.8)">P1</text>
<text x="247.3" y="59.1" transform="rotate(-90 247.3 59.1)">2</text>
<text x="22.2" y="60.8">1</text>
<text x="22.2" y="63.4">2</text>
<text x="57.9" y="64.5" transform="rotate(-90 57.9 64.5)">P</text>
<text x="57.9" y="63" transform="rotate(-90 57.9 63)">2 P</text>
<text x="63.2" y="64.5" transform="rotate(-90 63.2 64.5)">P</text>
<text x="63.2" y="63" transform="rotate(-90 63.2 63)">2 P</text>
<text x="68.6" y="64.5" transform="rotate(-90 68.6 64.5)">P</text>
<text x="68.6" y="63" transform="rotate(-90 68.6 63)">2 P</text>
<text x="73.9" y="64.5" transform="rotate(-90 73.9 64.5)">P</text>
<text x="73.9" y="63" transform="rotate(-90 73.9 63)">2 P</text>
<text x="79.2" y="64.5" transform="rotate(-90 79.2 64.5)">P</text>
<text x="79.2" y="63" transform="rotate(-90 79.2 63)">2 P</text>
<text x="92.6" y="64.5" transform="rotate(-90 92.6 64.5)">P</text>
<text x="92.6" y="63" transform="rotate(-90 92.6 63)">1 P</text>
<text x="97.9" y="64.5" transform="rotate(-90 97.9 64.5)">P</text>
<text x="97.9" y="63" transform="rotate(-90 97.9 63)">1 P</text>
<text x="103.2" y="64.5" transform="rotate(-90 103.2 64.5)">P</text>
<text x="103.2" y="63" transform="rotate(-90 103.2 63)">1 P</text>
<text x="108.6" y="64.5" transform="rotate(-90 108.6 64.5)">P</text>
<text x="108.6" y="63" transform="rotate(-90 108.6 63)">1 P</text>
<text x="113.9" y="64.5" transform="rotate(-90 113.9 64.5)">P</text>
<text x="113.9" y="63" transform="rotate(-90 113.9 63)">1 P</text>
<text x="127.3" y="64.5" transform="rotate(-90 127.3 64.5)">P</text>
<text x="127.3" y="63" transform="rotate(-90 127.3 63)">2 P</text>
<text x="132.6" y="64.5" transform="rotate(-90 132.6 64.5)">P</text>
<text x="132.6" y="63" transform="rotate(-90 132.6 63)">2 P</text>
<text x="137.9" y="64.5" transform="rotate(-90 137.9 64.5)">P</text>
<text x="137.9" y="63" transform="rotate(-90 137.9 63)">2 P</text>
<text x="143.3" y="64.5" transform="rotate(-90 143.3 64.5)">P</text>
<text x="143.3" y="63" transform="rotate(-90 143.3 63)">2 P</text>
<text x="148.6" y="64.5" transform="rotate(-90 148.6 64.5)">P</text>
<text x="148.6" y="63" transform="rotate(-90 148.6 63)">2 P</text>
<text x="161.9" y="64.5" transform="rotate(-90 161.9 64.5)">P</text>
<text x="161.9" y="63" transform="rotate(-90 161.9 63)">1 P</text>
<text x="167.3" y="64.5" transform="rotate(-90 167.3 64.5)">P</text>
<text x="167.3" y="63" transform="rotate(-90 167.3 63)">1 P</text>
<text x="172.6" y="64.5" transform="rotate(-90 172.6 64.5)">P</text>
<text x="172.6" y="63" transform="rotate(-90 172.6 63)">1 P</text>
<text x="177.9" y="64.5" transform="rotate(-90 177.9 64.5)">P</text>
<text x="177.9" y="63" transform="rotate(-90 177.9 63)">1 P</text>
<text x="183.3" y="64.5" transform="rotate(-90 183.3 64.5)">P</text>
<text x="183.3" y="63" transform="rotate(-90 183.3 63)">1 P</text>
<text x="207.3" y="64.5" transform="rotate(-90 207.3 64.5)">P</text>
<text x="207.3" y="63" transform="rotate(-90 207.3 63)">2 P</text>
<text x="220.6" y="64.5" transform="rotate(-90 220.6 64.5)">P</text>
<text x="220.6" y="63" transform="rotate(-90 220.6 63)">1 P</text>
<text x="234" y="64.5" transform="rotate(-90 234 64.5)">P</text>
<text x="234" y="63" transform="rotate(-90 234 63)">2 P</text>
<text x="247.3" y="64.5" transform="rotate(-90 247.3 64.5)">P</text>
<text x="247.3" y="63" transform="rotate(-90 247.3 63)">1 P</text>
<text x="56.7" y="68.2" transform="rotate(-90 56.7 68.2)">P1</text>
<text x="62" y="68.2" transform="rotate(-90 62 68.2)">P1</text>
<text x="67.4" y="68.2" transform="rotate(-90 67.4 68.2)">P1</text>
<text x="72.7" y="68.2" transform="rotate(-90 72.7 68.2)">P1</text>
<text x="78" y="68.2" transform="rotate(-90 78 68.2)">P1</text>
<text x="91.4" y="68.2" transform="rotate(-90 91.4 68.2)">P2</text>
<text x="96.7" y="68.2" transform="rotate(-90 96.7 68.2)">P2</text>
<text x="102.1" y="68.2" transform="rotate(-90 102.1 68.2)">P2</text>
<text x="107.4" y="68.2" transform="rotate(-90 107.4 68.2)">P2</text>
<text x="112.7" y="68.2" transform="rotate(-90 112.7 68.2)">P2</text>
<text x="126.1" y="68.2" transform="rotate(-90 126.1 68.2)">P1</text>
<text x="131.4" y="68.2" transform="rotate(-90 131.4 68.2)">P1</text>
<text x="136.7" y="68.2" transform="rotate(-90 136.7 68.2)">P1</text>
<text x="142.1" y="68.2" transform="rotate(-90 142.1 68.2)">P1</text>
<text x="147.4" y="68.2" transform="rotate(-90 147.4 68.2)">P1</text>
<text x="160.8" y="68.2" transform="rotate(-90 160.8 68.2)">P2</text>
<text x="166.1" y="68.2" transform="rotate(-90 166.1 68.2)">P2</text>
<text x="171.4" y="68.2" transform="rotate(-90 171.4 68.2)">P2</text>
<text x="176.8" y="68.2" transform="rotate(-90 176.8 68.2)">P2</text>
<text x="182.1" y="68.2" transform="rotate(-90 182.1 68.2)">P2</text>
<text x="206.1" y="68.2" transform="rotate(-90 206.1 68.2)">P1</text>
<text x="219.5" y="68.2" transform="rotate(-90 219.5 68.2)">P2</text>
<text x="232.8" y="68.2" transform="rotate(-90 232.8 68.2)">P1</text>
<text x="246.1" y="68.2" transform="rotate(-90 246.1 68.2)">P2</text>
<text x="63.8" y="110">OUTGN</text>
<text x="64" y="108.8">1</text>
<text x="64" y="111.5">2</text>
<text x="65.7" y="112.6">V+V-</text>
<text x="71.3" y="111.5">7</text>
<text x="71.3" y="108.8">8</text>
<text x="71.4" y="110">D</text>
<text x="123.4" y="112.3" transform="rotate(-90 123.4 112.3)">D</text>
<text x="149.1" y="110">OUTGN</text>
<text x="149.4" y="108.8">1</text>
<text x="149.4" y="111.5">2</text>
<text x="151.1" y="112.6">V+V-</text>
<text x="156.7" y="111.5">7</text>
<text x="156.7" y="108.8">8</text>
<text x="156.8" y="110">D</text>
<text x="207.3" y="112.8" transform="rotate(-90 207.3 112.8)">G</text>
<text x="208.8" y="109.6" transform="rotate(-90 208.8 109.6)">D</text>
<text x="212.6" y="112.8" transform="rotate(-90 212.6 112.8)">S</text>
<text x="219.5" y="111.5" transform="rotate(-90 219.5 111.5)">4</text>
<text x="222.1" y="111.5" transform="rotate(-90 222.1 111.5)">3</text>
<text x="224.8" y="111.5" transform="rotate(-90 224.8 111.5)">2</text>
<text x="227.5" y="111.5" transform="rotate(-90 227.5 111.5)">1</text>
<text x="243.5" y="111.5" transform="rotate(-90 243.5 111.5)">8</text>
<text x="246.1" y="111.5" transform="rotate(-90 246.1 111.5)">7</text>
<text x="248.8" y="111.5" transform="rotate(-90 248.8 111.5)">6</text>
<text x="251.5" y="111.5" transform="rotate(-90 251.5 111.5)">5</text>
<text x="62.5" y="118">HY</text>
<text x="64" y="114.1">3</text>
<text x="64" y="116.8">4</text>
<text x="64" y="115.3">R</text>
<text x="65.6" y="118">STIN-</text>
<text x="65.6" y="115.3">EFIN+</text>
<text x="71.3" y="116.8">5</text>
<text x="71.3" y="114.1">6</text>
<text x="78" y="116" transform="rotate(-90 78 116)">G</text>
<text x="81.9" y="119.2" transform="rotate(-90 81.9 119.2)">D</text>
<text x="83.4" y="116" transform="rotate(-90 83.4 116)">S</text>
<text x="105.2" y="115.3">HYSTIN-</text>
<text x="106.7" y="119.5">2</text>
<text x="106.7" y="116.8">3</text>
<text x="106.7" y="114.1">4</text>
<text x="106.7" y="118">R</text>
<text x="108.3" y="118">EFIN+</text>
<text x="114" y="114.1">5</text>
<text x="114" y="116.8">6</text>
<text x="114" y="119.5">7</text>
<text x="121.9" y="115.5" transform="rotate(-90 121.9 115.5)">G</text>
<text x="124.6" y="116.7" transform="rotate(-90 124.6 116.7)">D</text>
<text x="126.1" y="119.8" transform="rotate(-90 126.1 119.8)">S</text>
<text x="127.2" y="115.5" transform="rotate(-90 127.2 115.5)">S</text>
<text x="147.9" y="118">HY</text>
<text x="149.4" y="114.1">3</text>
<text x="149.4" y="116.8">4</text>
<text x="149.4" y="115.3">R</text>
<text x="151" y="118">STIN-</text>
<text x="151" y="115.3">EFIN+</text>
<text x="156.7" y="116.8">5</text>
<text x="156.7" y="114.1">6</text>
<text x="163.4" y="116" transform="rotate(-90 163.4 116)">G</text>
<text x="167.3" y="119.2" transform="rotate(-90 167.3 119.2)">D</text>
<text x="168.8" y="116" transform="rotate(-90 168.8 116)">S</text>
<text x="190.6" y="115.3">HY</text>
<text x="192.1" y="119.5">2</text>
<text x="192.1" y="116.8">3</text>
<text x="192.1" y="114.1">4</text>
<text x="192.1" y="118">R</text>
<text x="193.7" y="115.3">STIN-</text>
<text x="193.7" y="118">EFIN+</text>
<text x="199.4" y="114.1">5</text>
<text x="199.4" y="116.8">6</text>
<text x="199.4" y="119.5">7</text>
<text x="206.1" y="117.4" transform="rotate(-90 206.1 117.4)">G</text>
<text x="210" y="114" transform="rotate(-90 210 114)">D</text>
<text x="211.4" y="117.2" transform="rotate(-90 211.4 117.2)">S</text>
<text x="219.5" y="118.8" transform="rotate(-90 219.5 118.8)">5</text>
<text x="220.6" y="115.5" transform="rotate(-90 220.6 115.5)">45</text>
<text x="222.1" y="118.8" transform="rotate(-90 222.1 118.8)">6</text>
<text x="223.3" y="115.5" transform="rotate(-90 223.3 115.5)">36</text>
<text x="224.8" y="118.8" transform="rotate(-90 224.8 118.8)">7</text>
<text x="226" y="115.5" transform="rotate(-90 226 115.5)">27</text>
<text x="227.5" y="118.8" transform="rotate(-90 227.5 118.8)">8</text>
<text x="228.6" y="115.5" transform="rotate(-90 228.6 115.5)">18</text>
<text x="243.5" y="118.8" transform="rotate(-90 243.5 118.8)">1</text>
<text x="244.6" y="115.5" transform="rotate(-90 244.6 115.5)">81</text>
<text x="246.1" y="118.8" transform="rotate(-90 246.1 118.8)">2</text>
<text x="247.3" y="115.5" transform="rotate(-90 247.3 115.5)">72</text>
<text x="248.8" y="118.8" transform="rotate(-90 248.8 118.8)">3</text>
<text x="250" y="115.5" transform="rotate(-90 250 115.5)">63</text>
<text x="251.5" y="118.8" transform="rotate(-90 251.5 118.8)">4</text>
<text x="252.6" y="115.5" transform="rotate(-90 252.6 115.5)">54</text>
<text x="79.2" y="120.6" transform="rotate(-90 79.2 120.6)">G</text>
<text x="80.7" y="123.7" transform="rotate(-90 80.7 123.7)">D</text>
<text x="84.6" y="120.3" transform="rotate(-90 84.6 120.3)">S</text>
<text x="106.4" y="123.3">OUTGN</text>
<text x="106.7" y="122.1">1</text>
<text x="108.4" y="120.6">V+V-</text>
<text x="114" y="122.1">8</text>
<text x="114.1" y="123.3">D</text>
<text x="120.7" y="120.1" transform="rotate(-90 120.7 120.1)">G</text>
<text x="164.6" y="120.6" transform="rotate(-90 164.6 120.6)">G</text>
<text x="166.1" y="123.7" transform="rotate(-90 166.1 123.7)">D</text>
<text x="169.9" y="120.3" transform="rotate(-90 169.9 120.3)">S</text>
<text x="191.8" y="123.3">OUTGN</text>
<text x="192.1" y="122.1">1</text>
<text x="193.7" y="120.6">V+V-</text>
<text x="199.4" y="122.1">8</text>
<text x="199.5" y="123.3">D</text>
<text x="253.5" y="130.1">1</text>
<text x="253.5" y="132.8">2</text>
</g>
<g font-size="1.9" fill="#808080">
<text x="230.2" y="113.9" transform="rotate(-90 230.2 113.9)">M5</text>
<text x="218.7" y="119.7" transform="rotate(-90 218.7 119.7)">SI7</text>
<text x="218.7" y="116.9" transform="rotate(-90 218.7 116.9)">613DN</text>
<text x="242.8" y="117.8" transform="rotate(-90 242.8 117.8)">M6</text>
<text x="254.3" y="118" transform="rotate(-90 254.3 118)">SI7613DN</text>
</g>
<g font-size="1.5" fill="#808080">
<text x="202.3" y="107.9">M4</text>
<text x="116.9" y="110.5">M2</text>
<text x="73.1" y="114.4">DMG2301U</text>
<text x="158.5" y="114.4">DMG2301U</text>
<text x="201.1" y="118.3">DMG2301U</text>
<text x="74.3" y="124.9">M1</text>
<text x="115.8" y="121">DMG2301U</text>
<text x="159.6" y="124.9">M3</text>
</g>
</svg>
